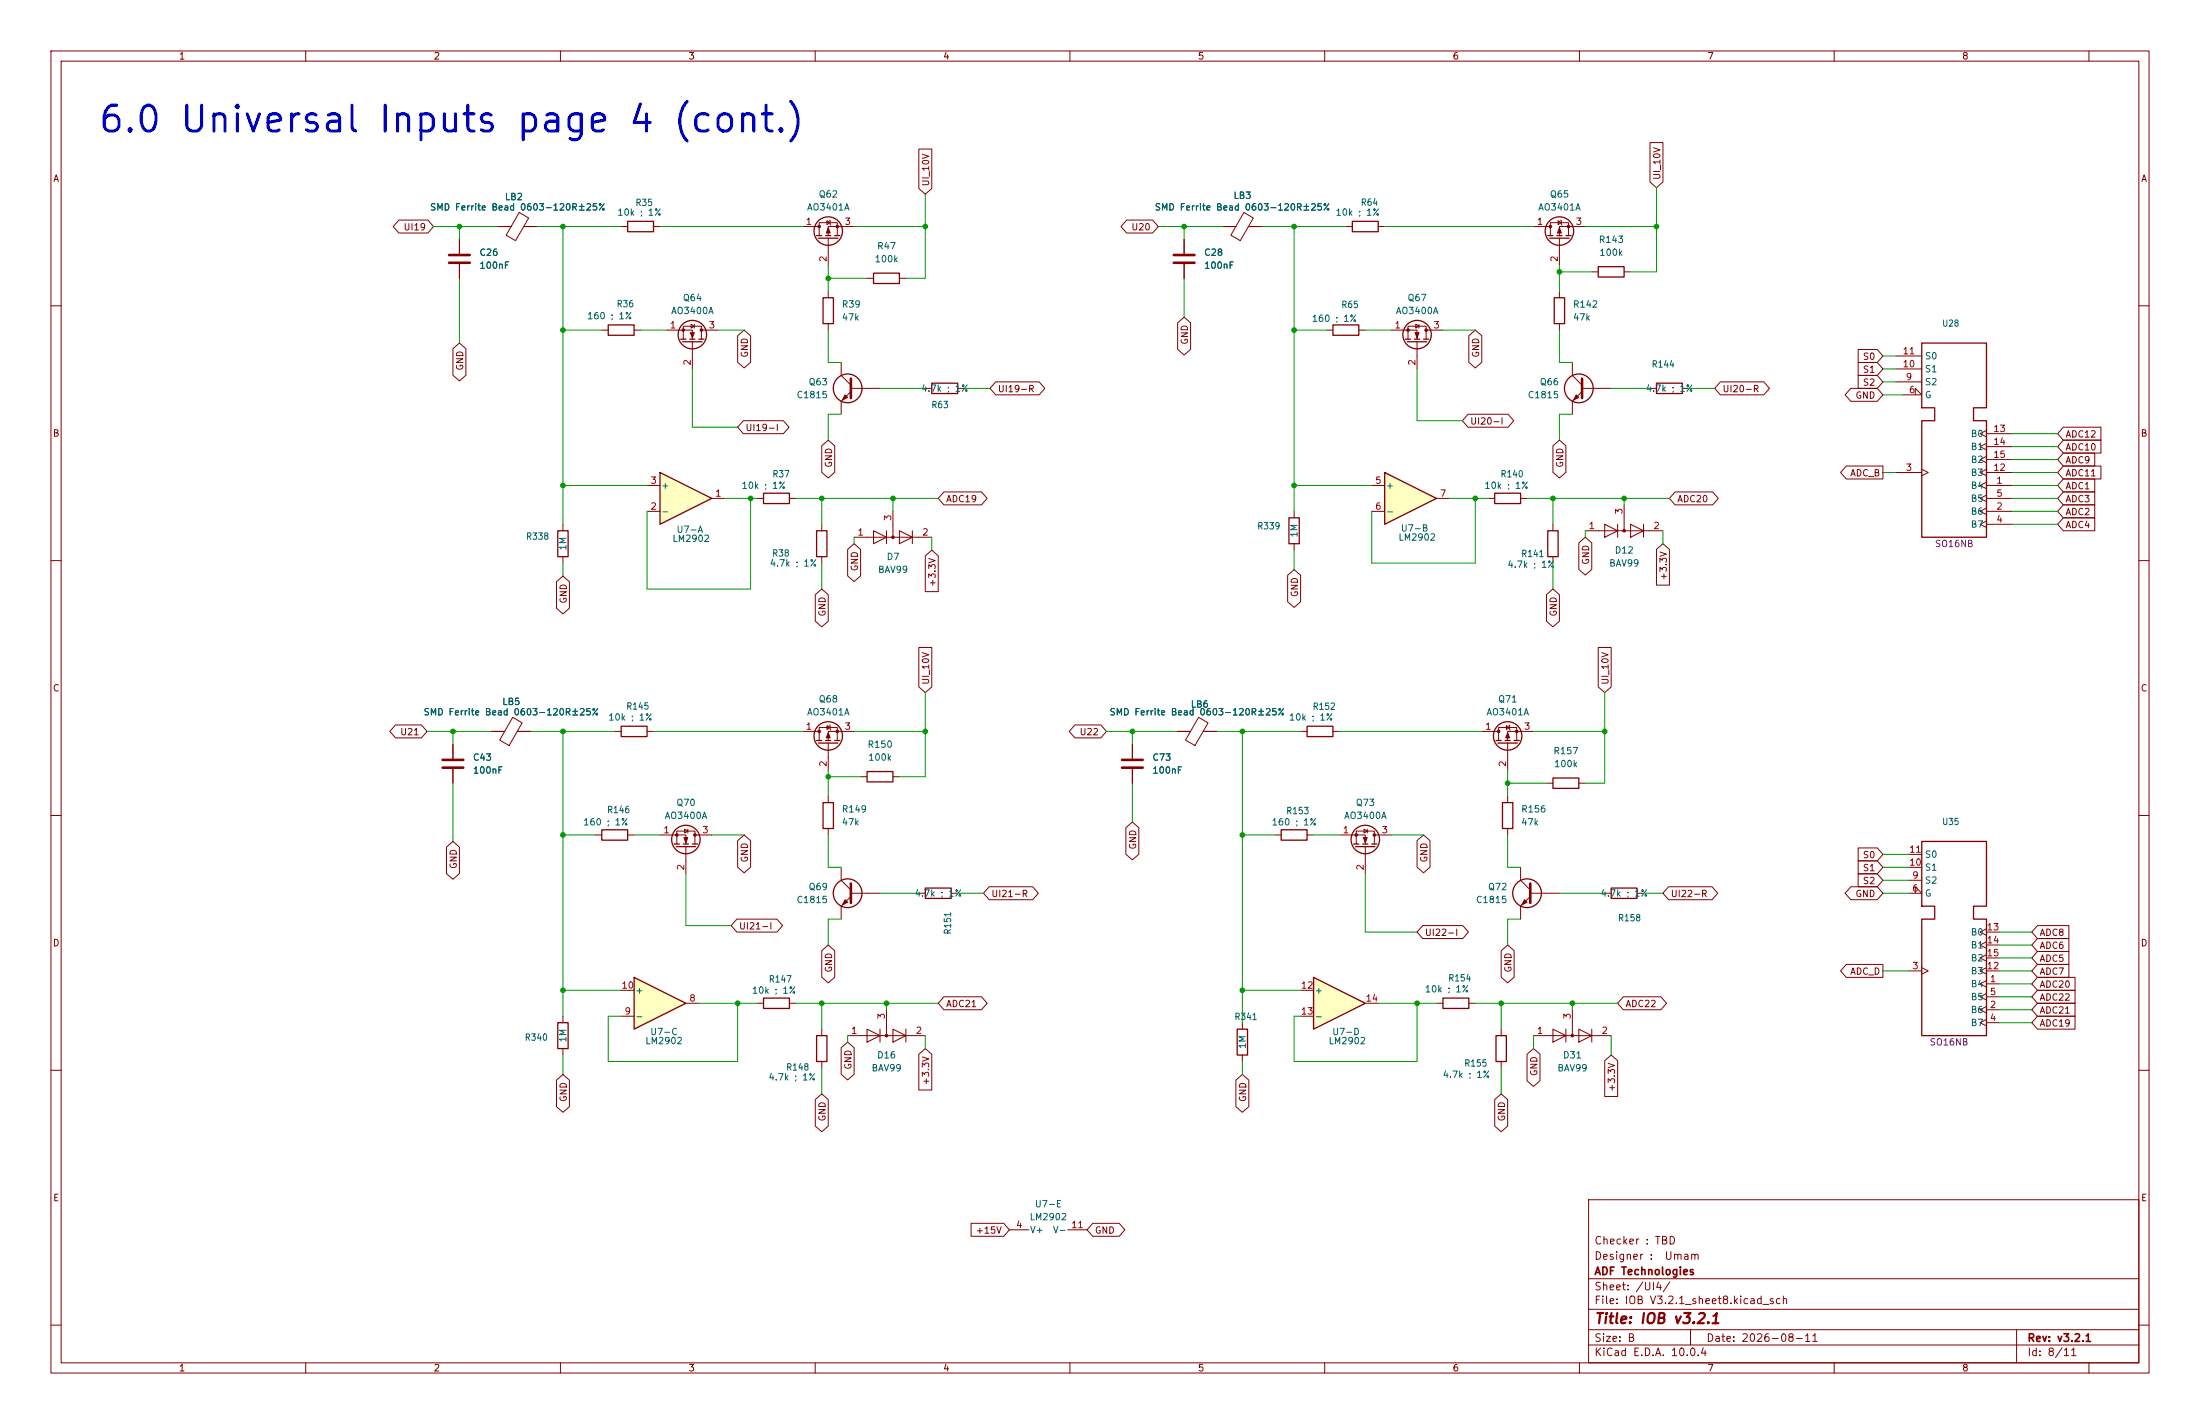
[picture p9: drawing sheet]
<svg xmlns="http://www.w3.org/2000/svg" width="432mm" height="279mm" viewBox="0 0 432 279" stroke-linecap="round" stroke-linejoin="round" font-family="sans-serif">
<g fill="none" stroke="#840000" stroke-width=".2">
<path d="M10 10h411.8v259.4h-411.8zM12 12h407.8v255.4h-407.8zM60 10v2M110 10v2M160 10v2M210 10v2M260 10v2M310 10v2M360 10v2M410 10v2M10 60h2M419.8 60h2"/>
<path d="M10 110h2M419.8 110h2M10 160h2M120.6 143.5h1.3M127 143.5h1.3M419.8 160h2M10 210h2M419.8 210h2M311.8 235.4h108v32h-108zM10 260h2M311.8 256.9h108M311.8 250.9h108"/>
<path d="M419.8 260h2M60 267.4v2M110 267.4v2M160 267.4v2M210 267.4v2M260 267.4v2M310 267.4v2M311.8 263.9h108M311.8 260.9h108M331.8 260.9v3M360 267.4v2M395.8 260.9v6.5"/>
<path d="M410 267.4v2"/>
</g>
<path d="M121.9 142.5h5.1v2h-5.1z" fill="none" stroke="#840000" stroke-width=".25"/>
<path d="M124.5 191.8l10.1 5.1-10.1 5z" fill="#ffffc2"/>
<g fill="none" stroke="#840000" stroke-width=".25">
<path d="M123.2 43.4h5.1v2.1h-5.1zM160.3 46.2h1M160.7 46.7h3.8M161.5 58.4h2.1v5.1h-2.1zM162.1 46.2h1M163.8 46.2h1M171.4 53.6h5.1v2h-5.1zM303.8 46.2h1M304.2 46.7h3.8M305.1 58.4h2v5.1h-2zM305.6 46.2h1M307.3 46.2h1.1"/>
<path d="M313.7 52.3h5.1v2.1h-5.1zM119.4 63.8h5.1v2h-5.1zM133.6 66.5h1M134 67.1h3.8M135.4 66.5h1M137.2 66.5h1M182.9 75.2h5.1v2h-5.1zM325.1 75.2h5.1v2h-5.1zM149.9 96.8h5v2h-5zM109.5 104.1h2v5.1h-2zM160.3 104.1h2v5.1h-2zM160.3 145.3h1"/>
<path d="M160.7 145.8h3.8M161.5 157.5h2.1v5.1h-2.1zM162.1 145.3h1M163.8 145.3h1M170.2 151.4h5.1v2h-5.1zM181.6 174.2h5.1v2.1h-5.1zM251.5 162.8h5v2h-5zM124.5 191.8l10.1 5.1-10.1 5zM149.9 195.8h5v2.1h-5zM109.5 200.7h2v5h-2zM160.3 203.2h2v5.1h-2z"/>
<circle cx="162.6" cy="45.3" r="2.79"/>
<circle cx="306.1" cy="45.3" r="2.79"/>
<circle cx="135.9" cy="65.7" r="2.79"/>
<circle cx="166.4" cy="76.2" r="2.82"/>
<circle cx="309.9" cy="76.2" r="2.82"/>
<circle cx="162.6" cy="144.4" r="2.79"/>
<circle cx="166.4" cy="175.3" r="2.82"/>
</g>
<g fill="none" stroke="#840000" stroke-width=".2">
<path d="M90.2 47v2.8M90.2 51.8v2.8M97.8 44.5h2.5M101.9 41.7l1.9 1.1-2.6 4.4-1.9-1zM102.8 44.5h2.6M121.9 44.5h1.3M128.3 44.5h1.2M157.5 44.5h3.3M160.8 46.2v-2.5h3.5v2.5M162.3 43.3l.6 .4-.6 .4zM162.6 46.7v5.4M162.6 57.2v1.2"/>
<path d="M162.8 43.2l.3 1M167.6 44.5h-5v1.7M170.2 54.6h1.2M176.5 54.6h1.3M301 44.5h3.3M304.3 46.2v-2.5h3.5v2.5M305.8 43.3l.7 .4-.7 .4zM306.1 46.7v5.4M306.1 57.2v1.2M306.3 43.2l.3 1M311.1 44.5h-5v1.7M312.4 53.3h1.3"/>
<path d="M318.8 53.3h1.2M118.1 64.8h1.3M124.5 64.8h1.2M130.8 64.8h5.1v1.7M134.1 66.5v-2.5h3.6v2.5M135.6 63.6l.7 .4-.7 .4zM135.9 67.1v5.3M136.3 63.6v.8M137.7 64.8h3.3M162.6 63.5v1.3M165.1 71.1v2.6l1.9 1.9M167 76.2h5.7"/>
<path d="M167 76.8l-1.9 1.9v2.6M181.6 76.2h1.3M188 76.2h1.2M306.1 63.5v1.3M308.6 71.1v2.6l1.9 1.9M310.5 76.2h5.7M310.5 76.8l-1.9 1.9v2.6M323.8 76.2h1.3M330.2 76.2h1.3M148.6 97.8h1.3M154.9 97.8h1.3M110.5 102.9v1.2"/>
<path d="M110.5 109.2v1.3M161.3 102.9v1.2M161.3 109.2v1.3M96.5 143.5h2.6M100.6 140.7l1.9 1.1-2.6 4.5-1.8-1.1zM101.5 143.5h2.6M157.5 143.5h3.3M160.8 145.3v-2.6h3.5v2.6M162.3 142.4l.6 .3-.6 .4zM162.6 145.8v5.3M162.6 156.2v1.3M162.8 142.2l.3 1.1"/>
<path d="M167.6 143.5h-5v1.8M168.9 152.4h1.3M175.3 152.4h1.2M162.6 162.6v1.2M165.1 170.2v2.5l1.9 1.9M167 175.3h5.7M167 175.9l-1.9 1.9v2.5M180.3 175.3h1.3M186.7 175.3h1.3M250.2 163.8h1.3M256.5 163.8h1.3M110.5 199.4v1.3"/>
<path d="M121.9 199.4h2.6M121.9 194.3h2.6M134.6 196.9h2.6M148.6 196.9h1.3M154.9 196.9h1.3M174 198.1v5.1M110.5 205.7v1.3M161.3 201.9v1.3M161.3 208.3v1.3M166.4 203.2h15.2M170.2 201.9l2.5 1.3-2.5 1.3zM172.7 201.9v2.6"/>
<path d="M175.3 201.9l2.5 1.3-2.5 1.3zM177.8 201.9v2.6"/>
</g>
<g fill="#840000" stroke="#840000" stroke-width=".2">
<path d="M162.6 44.7l.3 1h-.7z"/>
<path d="M165.9 176.5l.5 .5-1 .5z"/>
<path d="M135.5 65.3h.8l-.4 1z"/>
<path d="M165.9 77.5l.5 .5-1 .5z"/>
<path d="M309.4 77.5l.5 .5-1 .5z"/>
<path d="M162.6 143.8l.3 1h-.7z"/>
<path d="M306.1 44.7l.4 1h-.8z"/>
<circle cx="160.8" cy="44.4" r=".25"/>
<circle cx="164.3" cy="44.4" r=".25"/>
<circle cx="137.7" cy="64.8" r=".25"/>
<circle cx="134.1" cy="64.8" r=".25"/>
<circle cx="174" cy="203.2" r=".25"/>
<circle cx="160.8" cy="143.5" r=".25"/>
<circle cx="164.3" cy="143.5" r=".25"/>
<circle cx="304.3" cy="44.4" r=".25"/>
<circle cx="307.8" cy="44.4" r=".25"/>
</g>
<path d="M88.1 50h4.1M88.1 51.6h4.1M167 74.3v3.8M310.5 74.3v3.8M167 173.4v3.8" fill="none" stroke="#840000" stroke-width=".51"/>
<path d="M129.5 92.7l10.2 5.1-10.2 5.1z" fill="#ffffc2"/>
<g fill="none" stroke="#840000" stroke-width=".25">
<path d="M377.2 67.3h12.7v12.7h-2.6v2.6h2.6v22.8h-12.7v-22.8h2.5v-2.6h-2.5zM129.5 92.7l10.2 5.1-10.2 5.1zM256.5 142.5h5.1v2h-5.1zM118.1 162.8h5.1v2h-5.1zM132.3 165.6h1M132.7 166.1h3.8M134.1 165.6h1M135.9 165.6h1M283.2 195.8h5.1v2.1h-5.1z"/>
<circle cx="134.6" cy="164.7" r="2.79"/>
</g>
<g fill="none" stroke="#840000" stroke-width=".2">
<path d="M372.1 74.9h5.1M372.1 72.4h5.1M372.1 69.9h5.1M373.4 77.5h3.8l-1.3-1.3v1.3M127 95.3h2.5M139.7 97.8h2.5M318.8 99.1v5M372.1 92.7h5.1M377.2 92.1l1.3 .6-1.3 .6M389.9 94.6l-1.3 .7 1.3 .6M389.9 99.7l-1.3 .6 1.3 .7M389.9 97.2l-1.3 .6 1.3 .6"/>
<path d="M389.9 92.1l-1.3 .6 1.3 .6M389.9 84.5l-1.3 .6 1.3 .6M389.9 87l-1.3 .6 1.3 .7M389.9 89.5l-1.3 .7 1.3 .6M389.9 97.8h5.1M389.9 95.3h5.1M389.9 92.7h5.1M389.9 85.1h5.1M389.9 87.6h5.1M389.9 90.2h5.1M127 100.3h2.5M167.6 105.4h15.3"/>
<path d="M171.4 104.1l2.6 1.3-2.6 1.3zM174 104.1v2.6M175.3 100.3v5.1M176.5 104.1l2.6 1.3-2.6 1.3zM179.1 104.1v2.6M311.1 104.1h15.3M315 102.9l2.5 1.2-2.5 1.3zM317.5 102.9v2.5M320 102.9l2.6 1.2-2.6 1.3zM322.6 102.9v2.5M389.9 102.2l-1.3 .7 1.3 .6M389.9 100.3h5.1"/>
<path d="M389.9 102.9h5.1M88.9 146.1v2.7M88.9 150.9v2.8M222.2 146.1v2.7M222.2 150.9v2.8M231.1 143.5h2.6M235.3 140.7l1.8 1.1-2.6 4.5-1.8-1.1zM236.2 143.5h2.6M255.3 143.5h1.2M261.6 143.5h1.3M116.8 163.8h1.3M123.2 163.8h1.3"/>
<path d="M129.5 163.8h5.1v1.8M132.8 165.6v-2.5h3.6v2.5M134.4 162.7l.6 .4-.6 .3zM134.6 166.1v5.4M135 162.7v.7M136.4 163.8h3.3M281.9 196.9h1.3M288.3 196.9h1.3M198.1 241.3h3.8M209.5 241.3h3.9"/>
</g>
<g fill="#840000" stroke="#840000" stroke-width=".2">
<path d="M134.2 164.3h.8l-.4 1.1z"/>
<circle cx="136.4" cy="163.8" r=".25"/>
<circle cx="132.8" cy="163.8" r=".25"/>
<circle cx="175.3" cy="105.4" r=".25"/>
<circle cx="318.8" cy="104.1" r=".25"/>
</g>
<path d="M86.9 149.1h4M86.9 150.6h4M220.2 149.1h4.1M220.2 150.6h4.1" fill="none" stroke="#840000" stroke-width=".51"/>
<path d="M257.8 191.8l10.2 5.1-10.2 5z" fill="#ffffc2"/>
<g fill="none" stroke="#840000" stroke-width=".25">
<path d="M265.4 43.4h5.1v2.1h-5.1zM261.6 63.8h5.1v2h-5.1zM275.8 66.5h1.1M276.2 67.1h3.8M277.6 66.5h1M279.4 66.5h1M293.4 96.8h5v2h-5zM253 101.6h2v5.1h-2zM303.8 104.1h2v5.1h-2zM265.7 165.6h1M266.1 166.1h3.8M267.5 165.6h1"/>
<path d="M269.2 165.6h1.1M257.8 191.8l10.2 5.1-10.2 5zM242.8 201.9h2.1v5.1h-2.1zM293.6 203.2h2.1v5.1h-2.1z"/>
<circle cx="278.1" cy="65.7" r="2.79"/>
<circle cx="268" cy="164.7" r="2.79"/>
</g>
<g fill="none" stroke="#840000" stroke-width=".2">
<path d="M240 44.5h2.6M244.1 41.7l1.9 1.1-2.6 4.4-1.8-1zM245.1 44.5h2.5M264.2 44.5h1.2M270.5 44.5h1.3M260.3 64.8h1.3M266.7 64.8h1.3M273 64.8h5.1v1.7M276.4 66.5v-2.5h3.5v2.5M277.9 63.6l.6 .4-.6 .4zM278.1 67.1v5.3M278.5 63.6v.8"/>
<path d="M279.9 64.8h3.3M292.1 97.8h1.3M298.4 97.8h1.3M254 100.3v1.3M254 106.7v1.3M304.8 102.9v1.2M304.8 109.2v1.3M262.9 163.8h5.1v1.8M266.2 165.6v-2.5h3.5v2.5M267.7 162.7l.7 .4-.7 .3zM268 166.1v5.4M268.4 162.7v.7"/>
<path d="M269.7 163.8h3.3M255.3 194.3h2.5M255.3 199.4h2.5M268 196.9h2.5M243.8 200.7v1.2M243.8 207v1.3M294.6 201.9v1.3M294.6 208.3v1.3"/>
</g>
<g fill="#840000" stroke="#840000" stroke-width=".2">
<path d="M267.6 164.3h.8l-.4 1.1z"/>
<path d="M277.7 65.3h.8l-.4 1z"/>
<circle cx="269.7" cy="163.8" r=".25"/>
<circle cx="266.2" cy="163.8" r=".25"/>
<circle cx="279.9" cy="64.8" r=".25"/>
<circle cx="276.4" cy="64.8" r=".25"/>
</g>
<path d="M271.8 92.7l10.1 5.1-10.1 5.1z" fill="#ffffc2"/>
<g fill="none" stroke="#840000" stroke-width=".25">
<path d="M271.8 92.7l10.1 5.1-10.1 5.1zM293.6 145.3h1M294 145.8h3.8M294.9 157.5h2v5.1h-2zM295.4 145.3h1M297.2 145.3h1M304.8 152.7h5.1v2h-5.1zM316.2 174.2h5.1v2.1h-5.1zM377.2 165.1h12.7v12.7h-2.6v2.5h2.6v22.9h-12.7v-22.9h2.5v-2.5h-2.5z"/>
<circle cx="295.9" cy="144.4" r="2.79"/>
<circle cx="299.7" cy="175.3" r="2.82"/>
</g>
<g fill="none" stroke="#840000" stroke-width=".2">
<path d="M180.3 29.2h2.6v7.8l-1.3 1.1-1.3-1.1zM323.8 28h2.6v7.7l-1.3 1.1-1.3-1.1zM78.3 43.2h5.7l1.1 1.3-1.1 1.2h-5.7l-1.1-1.2zM90.2 47v2.8M90.2 51.8v2.8M97.8 44.5h2.5M102.9 44.5h2.5M221.1 43.2h5.1l1.1 1.3-1.1 1.2h-5.1l-1.1-1.2zM232.4 47v2.8M232.4 51.8v2.8M240 44.5h2.6M245.1 44.5h2.5"/>
<path d="M88.9 68.4l1.3-1.1 1.2 1.1v5.2l-1.2 1.1-1.3-1.1zM144.8 65.9l1.2-1.1 1.3 1.1v5.2l-1.3 1.1-1.2-1.1zM195.4 74.9h8.6l1.1 1.3-1.1 1.3h-8.6l-1.1-1.3zM231.1 63.3l1.3-1.1 1.3 1.1v5.2l-1.3 1.2-1.3-1.2zM288.3 65.9l1.3-1.1 1.2 1.1v5.2l-1.2 1.1-1.3-1.1zM337.7 74.9h8.5l1.1 1.3-1.1 1.3h-8.5l-1.2-1.3zM363.3 76.2h5.2l1.1 1.3-1.1 1.2h-5.2l-1.2-1.2zM364.7 68.6h3.8l1.1 1.3-1.1 1.2h-3.8zM364.7 71.1h3.8l1.1 1.3-1.1 1.3h-3.8zM364.7 73.7h3.8l1.1 1.2-1.1 1.3h-3.8zM145.9 82.5h7.9l1.1 1.3-1.1 1.3h-7.9l-1.1-1.3zM161.3 87.5l1.3-1.1 1.2 1.1v5.2l-1.2 1.1-1.3-1.1z"/>
<path d="M185.3 96.5h7.3l1.2 1.3-1.2 1.3h-7.3l-1.2-1.3zM269.2 95.3h2.6M281.9 97.8h2.6M288.1 81.3h7.9l1.1 1.3-1.1 1.2h-7.9l-1.1-1.2zM304.8 87.5l1.3-1.1 1.2 1.1v5.2l-1.2 1.1-1.3-1.1zM328.8 96.5h7.4l1.1 1.3-1.1 1.3h-7.4l-1.1-1.3zM362.4 91.4h7.2v2.6h-7.2l-1.1-1.3zM405 88.9h6.1v2.5h-6.1l-1.1-1.2zM405 91.4h7.4v2.6h-7.4l-1.1-1.3zM405 86.4h7.4v2.5h-7.4l-1.1-1.3zM405 94h6.1v2.5h-6.1l-1.1-1.2zM405 96.5h6.1v2.6h-6.1l-1.1-1.3z"/>
<path d="M405 99.1h6.1v2.5h-6.1l-1.1-1.3zM405 83.8h7.4v2.6h-7.4l-1.1-1.3zM109.2 114.1l1.3-1.1 1.3 1.1v5.2l-1.3 1.2-1.3-1.2zM160 116.7l1.3-1.1 1.3 1.1v5.2l-1.3 1.1-1.3-1.1zM166.4 107.8l1.2-1.1 1.3 1.1v5.2l-1.3 1.1-1.2-1.1zM181.6 109.1l1.3-1.1 1.3 1.1v7h-2.6zM252.7 112.9l1.3-1.1 1.3 1.1v5.2l-1.3 1.1-1.3-1.1zM269.2 100.3h2.6M303.5 116.7l1.3-1.1 1.3 1.1v5.2l-1.3 1.1-1.3-1.1zM309.9 106.5l1.2-1.1 1.3 1.1v5.2l-1.3 1.1-1.2-1.1zM325.1 107.8l1.3-1.1 1.3 1.1v7h-2.6zM405 101.6h6.1v2.5h-6.1l-1.1-1.2z"/>
<path d="M180.3 127h2.6v7.8l-1.3 1.1-1.3-1.1zM313.7 127h2.5v7.8l-1.2 1.1-1.3-1.1zM77.6 142.2h5.1l1.1 1.3-1.1 1.3h-5.1l-1.1-1.3zM88.9 146.1v2.7M88.9 150.9v2.8M96.5 143.5h2.6M101.6 143.5h2.5M211 142.2h5.1l1.1 1.3-1.1 1.3h-5.1l-1.1-1.3zM222.2 146.1v2.7M222.2 150.9v2.8M231.1 143.5h2.6M236.2 143.5h2.6"/>
<path d="M290.8 143.5h3.3M294.1 145.3v-2.6h3.6v2.6M295.7 142.4l.6 .3-.6 .4zM295.9 145.8v5.3M295.9 156.2v1.3M296.2 142.2l.2 1.1M301 143.5h-5.1v1.8M303.5 153.7h1.3M309.9 153.7h1.2M87.6 166.2l1.3-1.1 1.3 1.1v5.2l-1.3 1.1-1.3-1.1zM144.8 164.9l1.2-1.1 1.3 1.1v5.2l-1.3 1.2-1.2-1.2zM194.2 174h8.5l1.1 1.3-1.1 1.2h-8.5l-1.2-1.2z"/>
<path d="M221 162.4l1.2-1.1 1.3 1.1v5.2l-1.3 1.1-1.2-1.1zM278.1 164.9l1.3-1.1 1.3 1.1v5.2l-1.3 1.2-1.3-1.2zM295.9 162.6v1.2M298.4 170.2v2.5l2 1.9M300.4 175.3h5.7M300.4 175.9l-2 1.9v2.5M315 175.3h1.2M321.3 175.3h1.3M327.5 174h8.5l1.1 1.3-1.1 1.2h-8.5l-1.1-1.2zM363.3 174h5.2l1.1 1.3-1.1 1.2h-5.2l-1.2-1.2zM364.7 168.9h3.8l1.1 1.3-1.1 1.3h-3.8zM364.7 171.4h3.8l1.1 1.3-1.1 1.3h-3.8z"/>
<path d="M364.7 166.4h3.8l1.1 1.2-1.1 1.3h-3.8zM374.6 175.3h2.6l-1.3-1.3v1.3M374.6 172.7h2.6M374.6 170.2h2.6M374.6 167.6h2.6M144.6 180.3h7.9l1.1 1.3-1.1 1.3h-7.9l-1.1-1.3zM161.3 186.5l1.3-1.1 1.2 1.1v5.2l-1.2 1.1-1.3-1.1zM185.3 195.6h7.3l1.2 1.3-1.2 1.2h-7.3l-1.2-1.2zM279.2 181.6h7.9l1.1 1.3-1.1 1.3h-7.9l-1.1-1.3zM294.6 186.5l1.3-1.1 1.3 1.1v5.2l-1.3 1.1-1.3-1.1zM308.6 198.1v5.1M318.6 195.6h7.4l1.1 1.3-1.1 1.2h-7.4l-1.1-1.2z"/>
<path d="M362.4 189.2h7.2v2.6h-7.2l-1.1-1.3zM374.6 190.5h2.6M377.2 189.9l1.3 .6-1.3 .6M389.9 192.4l-1.3 .6 1.3 .7M389.9 197.5l-1.3 .6 1.3 .7M389.9 194.9l-1.3 .7 1.3 .6M389.9 189.9l-1.3 .6 1.3 .6M389.9 182.2l-1.3 .7 1.3 .6M389.9 184.8l-1.3 .6 1.3 .7M389.9 187.3l-1.3 .7 1.3 .6M389.9 193h2.5M389.9 198.1h2.5"/>
<path d="M389.9 190.5h2.5M389.9 195.6h2.5M389.9 182.9h2.5M389.9 185.4h2.5M389.9 188h2.5M399.9 199.4h7.4v2.5h-7.4l-1.1-1.2zM399.9 196.8h7.4v2.6h-7.4l-1.1-1.3zM399.9 194.3h7.4v2.6h-7.4l-1.1-1.3zM399.9 191.8h7.4v2.5h-7.4l-1.1-1.3zM399.9 181.6h6.2v2.6h-6.2l-1.1-1.3zM399.9 186.7h6.2v2.5h-6.2l-1.1-1.2zM399.9 189.2h6.2v2.6h-6.2l-1.1-1.3z"/>
<path d="M399.9 184.1h6.2v2.6h-6.2l-1.1-1.3zM109.2 211.9l1.3-1.1 1.3 1.1v5.2l-1.3 1.1-1.3-1.1zM160 215.7l1.3-1.1 1.3 1.1v5.2l-1.3 1.2-1.3-1.2zM165.1 205.6l1.3-1.1 1.2 1.1v5.2l-1.2 1.1-1.3-1.1zM180.3 206.9l1.3-1.2 1.3 1.2v7h-2.6zM242.6 211.9l1.2-1.1 1.3 1.1v5.2l-1.3 1.1-1.2-1.1zM293.4 215.7l1.2-1.1 1.3 1.1v5.2l-1.3 1.2-1.2-1.2zM299.7 206.9l1.3-1.2 1.3 1.2v5.2l-1.3 1.1-1.3-1.1zM301 203.2h15.2M304.8 201.9l2.5 1.3-2.5 1.3zM307.3 201.9v2.6M309.9 201.9l2.5 1.3-2.5 1.3z"/>
<path d="M312.4 201.9v2.6M315 208.1l1.2-1.1 1.3 1.1v7h-2.5zM389.9 200l-1.3 .7 1.3 .6M389.9 200.7h2.5M190.6 240h6.4l1.1 1.3-1.1 1.3h-6.4zM214.5 240h5.2l1.1 1.3-1.1 1.3h-5.2l-1.1-1.3z"/>
</g>
<path d="M230.4 50h4M230.4 51.6h4M300.4 173.4v3.8" fill="none" stroke="#840000" stroke-width=".51"/>
<g fill="#840000" stroke="#840000" stroke-width=".2">
<path d="M299.2 176.5l.5 .5-1 .5z"/>
<path d="M295.9 143.8l.4 1h-.8z"/>
<circle cx="308.6" cy="203.2" r=".25"/>
<circle cx="294.1" cy="143.5" r=".25"/>
<circle cx="297.7" cy="143.5" r=".25"/>
</g>
<g fill="none" stroke="#009600" stroke-width=".2">
<path d="M181.6 38.1v16.5h-3.8M325.1 36.8v16.5h-5.1M85.1 44.5h12.7M90.2 44.5v2.5M90.2 54.6v12.7M105.4 44.5h16.5M110.5 44.5v58.4M129.5 44.5h28M162.6 54.6h7.6M162.6 52.1v5.1M167.6 44.5h14M227.3 44.5h12.7"/>
<path d="M232.4 44.5v2.5M232.4 54.6v7.6M247.6 44.5h16.6M254 44.5v55.8M271.8 44.5h29.2M306.1 52.1v5.1M306.1 53.3h6.3M311.1 44.5h14M110.5 64.8h7.6M125.7 64.8h5.1M135.9 72.4v11.4h8.9M141 64.8h5"/>
<path d="M162.6 64.8v6.3h2.5M172.7 76.2h8.9M189.2 76.2h5.1M254 64.8h6.3M268 64.8h5M278.1 72.4v10.2h8.9M283.2 64.8h6.4M306.1 64.8v6.3h2.5M316.2 76.2h7.6M331.5 76.2h5M369.6 72.4h2.5M369.6 74.9h2.5"/>
<path d="M369.6 77.5h3.8M369.6 69.9h2.5M110.5 95.3h16.5M142.2 97.8h6.4M147.3 97.8v17.8h-20.3v-15.3M156.2 97.8h27.9M161.3 97.8v5.1M165.1 81.3h-2.5v5.1M175.3 97.8v2.5M254 95.3h15.2M284.5 97.8h7.6M289.6 97.8v12.7h-20.4v-10.2"/>
<path d="M299.7 97.8h28M304.8 97.8v5.1M308.6 81.3h-2.5v5.1M318.8 97.8v1.3M369.6 92.7h2.5M395 97.8h8.9M395 95.3h8.9M395 92.7h8.9M395 90.2h8.9M395 85.1h8.9M395 87.6h8.9M110.5 110.5v2.5"/>
<path d="M161.3 110.5v5.1M167.6 105.4v1.3M182.9 105.4v2.6M254 108v3.8M304.8 110.5v5.1M311.1 104.1v1.3M326.4 104.1v2.6M395 102.9h8.9M395 100.3h8.9M181.6 135.9v16.5h-5.1M315 135.9v17.8h-3.9M83.8 143.5h12.7"/>
<path d="M88.9 143.5v2.6M88.9 153.7v11.4M104.1 143.5h16.5M110.5 143.5v55.9M128.3 143.5h29.2M162.6 151.1v5.1M162.6 152.4h6.3M167.6 143.5h14M217.2 143.5h13.9M222.2 143.5v2.6M222.2 153.7v7.6M238.8 143.5h16.5"/>
<path d="M243.8 143.5v57.2M262.9 143.5h27.9M295.9 153.7h7.6M295.9 151.1v5.1M301 143.5h14M110.5 163.8h6.3M124.5 163.8h5M134.6 171.5v10.1h8.9M139.7 163.8h6.3M162.6 163.8v6.4h2.5M172.7 175.3h7.6M188 175.3h5"/>
<path d="M243.8 163.8h6.4M257.8 163.8h5.1M268 171.5v11.4h10.1M273 163.8h6.4M295.9 163.8v6.4h2.5M306.1 175.3h8.9M322.6 175.3h3.8M369.6 175.3h5M369.6 170.2h5M369.6 172.7h5M369.6 167.6h5M110.5 194.3h11.4"/>
<path d="M137.2 196.9h11.4M144.8 196.9v11.4h-25.4v-8.9h2.5M156.2 196.9h27.9M161.3 196.9v5M165.1 180.3h-2.5v5.1M174 196.9v1.2M243.8 194.3h11.5M270.5 196.9h11.4M278.1 196.9v11.4h-24.1v-8.9h1.3M289.6 196.9h27.9M294.6 196.9v5M298.4 180.3h-2.5v5.1"/>
<path d="M308.6 196.9v1.2M369.6 190.5h5M392.4 182.9h6.4M392.4 195.6h6.4M392.4 185.4h6.4M392.4 193h6.4M392.4 190.5h6.4M392.4 188h6.4M392.4 198.1h6.4M110.5 207v3.8M161.3 209.6v5M166.4 203.2v1.3"/>
<path d="M181.6 203.2v2.5M243.8 208.3v2.5M294.6 209.6v5M301 203.2v2.5M316.2 203.2v3.8M392.4 200.7h6.4"/>
</g>
<g fill="#009600" stroke="#009600" stroke-width=".2">
<circle cx="110.5" cy="44.5" r=".46"/>
<circle cx="110.5" cy="64.8" r=".46"/>
<circle cx="90.2" cy="44.5" r=".46"/>
<circle cx="88.9" cy="143.5" r=".46"/>
<circle cx="144.8" cy="196.9" r=".46"/>
<circle cx="110.5" cy="143.5" r=".46"/>
<circle cx="110.5" cy="163.8" r=".46"/>
<circle cx="110.5" cy="194.3" r=".46"/>
<circle cx="162.6" cy="152.4" r=".46"/>
<circle cx="174" cy="196.9" r=".46"/>
<circle cx="161.3" cy="196.9" r=".46"/>
<circle cx="181.6" cy="143.5" r=".46"/>
<circle cx="161.3" cy="97.8" r=".46"/>
<circle cx="147.3" cy="97.8" r=".46"/>
<circle cx="110.5" cy="95.3" r=".46"/>
<circle cx="162.6" cy="54.6" r=".46"/>
<circle cx="175.3" cy="97.8" r=".46"/>
<circle cx="181.6" cy="44.5" r=".46"/>
<circle cx="318.8" cy="97.8" r=".46"/>
<circle cx="304.8" cy="97.8" r=".46"/>
<circle cx="325.1" cy="44.5" r=".46"/>
<circle cx="222.2" cy="143.5" r=".46"/>
<circle cx="243.8" cy="143.5" r=".46"/>
<circle cx="243.8" cy="163.8" r=".46"/>
<circle cx="243.8" cy="194.3" r=".46"/>
<circle cx="278.1" cy="196.9" r=".46"/>
<circle cx="254" cy="44.5" r=".46"/>
<circle cx="306.1" cy="53.3" r=".46"/>
<circle cx="254" cy="95.3" r=".46"/>
<circle cx="254" cy="64.8" r=".46"/>
<circle cx="289.6" cy="97.8" r=".46"/>
<circle cx="232.4" cy="44.5" r=".46"/>
<circle cx="315" cy="143.5" r=".46"/>
<circle cx="294.6" cy="196.9" r=".46"/>
<circle cx="308.6" cy="196.9" r=".46"/>
<circle cx="295.9" cy="153.7" r=".46"/>
</g>
<text font-size="5.1" fill="#0000c2" x="19" y="27.3">6.0 Universal Inputs page 4 (cont.)</text>
<text font-size="2" fill="#840000" x="312.8" y="260.2">Title: IOB v3.2.1</text>
<g font-size="1.5" fill="#840000">
<text x="312.8" y="244.5">Checker : TBD</text>
<text x="312.8" y="250.5">ADF Technologies</text>
<text x="312.8" y="247.5">Designer :</text>
<text x="326.6" y="247.5">Umam</text>
<text x="312.8" y="256.2">File: IOB V3.2.1_sheet8.kicad_sch</text>
<text x="312.8" y="253.5">Sheet: /UI4/</text>
<text x="312.8" y="263.6">Size: B</text>
<text x="334.8" y="263.6">Date: 2026-08-11</text>
<text x="397.8" y="263.6">Rev: v3.2.1</text>
<text x="312.8" y="266.4">KiCad E.D.A. 10.0.4</text>
<text x="397.8" y="266.4">Id: 8/11</text>
</g>
<g font-size="1.3" fill="#840000">
<text x="35" y="12">1</text>
<text x="85" y="12">2</text>
<text x="135" y="12">3</text>
<text x="185" y="12">4</text>
<text x="235" y="12">5</text>
<text x="285" y="12">6</text>
<text x="335" y="12">7</text>
<text x="385" y="12">8</text>
<text x="10.3" y="36">A</text>
<text x="326.2" y="35.4" transform="rotate(-90 326.2 35.4)">UI_10V</text>
<text x="420.1" y="36">A</text>
<text x="182.7" y="36.7" transform="rotate(-90 182.7 36.7)">UI_10V</text>
<text x="79.1" y="45.5">UI19</text>
<text x="221.9" y="45.5">U20</text>
<text x="147.1" y="70.3" transform="rotate(-90 147.1 70.3)">GND</text>
<text x="233.5" y="67.7" transform="rotate(-90 233.5 67.7)">GND</text>
<text x="290.6" y="70.3" transform="rotate(-90 290.6 70.3)">GND</text>
<text x="365.5" y="70.9">S0</text>
<text x="91.2" y="72.8" transform="rotate(-90 91.2 72.8)">GND</text>
<text x="195.7" y="77.3">UI19-R</text>
<text x="338" y="77.3">UI20-R</text>
<text x="365.5" y="73.5">S1</text>
<text x="365.5" y="76">S2</text>
<text x="288.4" y="83.6">UI20-I</text>
<text x="364.1" y="78.5">GND</text>
<text x="10.3" y="86">B</text>
<text x="146.2" y="84.9">UI19-I</text>
<text x="405.3" y="88.7">ADC10</text>
<text x="405.3" y="86.2">ADC12</text>
<text x="420.1" y="86">B</text>
<text x="163.6" y="91.9" transform="rotate(-90 163.6 91.9)">GND</text>
<text x="307.1" y="91.9" transform="rotate(-90 307.1 91.9)">GND</text>
<text x="363" y="93.8">ADC_B</text>
<text x="405.3" y="91.2">ADC9</text>
<text x="405.3" y="93.8">ADC11</text>
<text x="185.6" y="98.9">ADC19</text>
<text x="329.1" y="98.9">ADC20</text>
<text x="405.3" y="96.3">ADC1</text>
<text x="405.3" y="98.9">ADC3</text>
<text x="405.3" y="101.4">ADC2</text>
<text x="405.3" y="103.9">ADC4</text>
<text x="168.7" y="112.2" transform="rotate(-90 168.7 112.2)">GND</text>
<text x="312.2" y="110.9" transform="rotate(-90 312.2 110.9)">GND</text>
<text x="327.5" y="114" transform="rotate(-90 327.5 114)">+3.3V</text>
<text x="111.6" y="118.5" transform="rotate(-90 111.6 118.5)">GND</text>
<text x="183.9" y="115.3" transform="rotate(-90 183.9 115.3)">+3.3V</text>
<text x="255.1" y="117.3" transform="rotate(-90 255.1 117.3)">GND</text>
<text x="162.4" y="121.1" transform="rotate(-90 162.4 121.1)">GND</text>
<text x="305.9" y="121.1" transform="rotate(-90 305.9 121.1)">GND</text>
<text x="10.3" y="136">C</text>
<text x="182.7" y="134.5" transform="rotate(-90 182.7 134.5)">UI_10V</text>
<text x="316" y="134.5" transform="rotate(-90 316 134.5)">UI_10V</text>
<text x="420.1" y="136">C</text>
<text x="78.4" y="144.6">U21</text>
<text x="211.8" y="144.6">U22</text>
<text x="223.3" y="166.8" transform="rotate(-90 223.3 166.8)">GND</text>
<text x="90" y="170.6" transform="rotate(-90 90 170.6)">GND</text>
<text x="147.1" y="169.3" transform="rotate(-90 147.1 169.3)">GND</text>
<text x="280.5" y="169.3" transform="rotate(-90 280.5 169.3)">GND</text>
<text x="365.5" y="171.2">S1</text>
<text x="365.5" y="173.8">S2</text>
<text x="365.5" y="168.7">S0</text>
<text x="194.5" y="176.3">UI21-R</text>
<text x="327.8" y="176.3">UI22-R</text>
<text x="364.1" y="176.3">GND</text>
<text x="10.3" y="186">D</text>
<text x="144.9" y="182.7">UI21-I</text>
<text x="279.6" y="183.9">UI22-I</text>
<text x="400.2" y="183.9">ADC8</text>
<text x="420.1" y="186">D</text>
<text x="163.6" y="190.9" transform="rotate(-90 163.6 190.9)">GND</text>
<text x="297" y="190.9" transform="rotate(-90 297 190.9)">GND</text>
<text x="363" y="191.6">ADC_D</text>
<text x="400.2" y="189">ADC5</text>
<text x="400.2" y="191.6">ADC7</text>
<text x="400.2" y="186.5">ADC6</text>
<text x="185.6" y="197.9">ADC21</text>
<text x="318.9" y="197.9">ADC22</text>
<text x="400.2" y="196.6">ADC22</text>
<text x="400.2" y="194.1">ADC20</text>
<text x="400.2" y="201.7">ADC19</text>
<text x="400.2" y="199.2">ADC21</text>
<text x="167.4" y="210" transform="rotate(-90 167.4 210)">GND</text>
<text x="182.7" y="213.1" transform="rotate(-90 182.7 213.1)">+3.3V</text>
<text x="302.1" y="211.2" transform="rotate(-90 302.1 211.2)">GND</text>
<text x="317.3" y="214.3" transform="rotate(-90 317.3 214.3)">+3.3V</text>
<text x="111.6" y="216.3" transform="rotate(-90 111.6 216.3)">GND</text>
<text x="162.4" y="220.1" transform="rotate(-90 162.4 220.1)">GND</text>
<text x="244.9" y="216.3" transform="rotate(-90 244.9 216.3)">GND</text>
<text x="295.7" y="220.1" transform="rotate(-90 295.7 220.1)">GND</text>
<text x="10.3" y="236">E</text>
<text x="420.1" y="236">E</text>
<text x="191.4" y="242.4">+15V</text>
<text x="214.8" y="242.4">GND</text>
<text x="35" y="269.4">1</text>
<text x="85" y="269.4">2</text>
<text x="135" y="269.4">3</text>
<text x="185" y="269.4">4</text>
<text x="235" y="269.4">5</text>
<text x="285" y="269.4">6</text>
<text x="335" y="269.4">7</text>
<text x="385" y="269.4">8</text>
</g>
<g font-size="1.3" fill="#006464">
<text x="84.3" y="41.6">SMD Ferrite Bead 0603-120R±25%</text>
<text x="99" y="39.6">LB2</text>
<text x="124.6" y="40.7">R35</text>
<text x="158.3" y="41.6">AO3401A</text>
<text x="160.6" y="39.1">Q62</text>
<text x="226.5" y="41.6">SMD Ferrite Bead 0603-120R±25%</text>
<text x="242" y="39.3">LB3</text>
<text x="267" y="40.7">R64</text>
<text x="301.8" y="41.6">AO3401A</text>
<text x="304.1" y="39.1">Q65</text>
<text x="121.1" y="42.6">10k ; 1%</text>
<text x="262" y="42.6">10k ; 1%</text>
<text x="313.7" y="48">R143</text>
<text x="94" y="53">100nF</text>
<text x="94" y="50.5">C26</text>
<text x="171.6" y="51.8">100k</text>
<text x="172" y="49.2">R47</text>
<text x="236.2" y="53">100nF</text>
<text x="236.2" y="50.5">C28</text>
<text x="313.8" y="50.5">100k</text>
<text x="133.9" y="59.4">Q64</text>
<text x="276.2" y="59.4">Q67</text>
<text x="115.1" y="62.9">160 ; 1%</text>
<text x="120.9" y="60.6">R36</text>
<text x="131.6" y="61.9">AO3400A</text>
<text x="165.1" y="63.2">47k</text>
<text x="165.1" y="60.7">R39</text>
<text x="257.4" y="63.5">160 ; 1%</text>
<text x="263.2" y="60.7">R65</text>
<text x="273.9" y="61.9">AO3400A</text>
<text x="308.6" y="60.7">R142</text>
<text x="308.6" y="63.2">47k</text>
<text x="377.7" y="70.8">S0</text>
<text x="158.6" y="75.9">Q63</text>
<text x="180.7" y="77.2">4.7k ; 1%</text>
<text x="302.1" y="75.9">Q66</text>
<text x="322.9" y="77.2">4.7k ; 1%</text>
<text x="324.1" y="72.4">R144</text>
<text x="377.7" y="75.9">S2</text>
<text x="377.7" y="73.4">S1</text>
<text x="156.2" y="78.4">C1815</text>
<text x="182.7" y="80.4">R63</text>
<text x="299.7" y="78.4">C1815</text>
<text x="377.7" y="78.4">G</text>
<text x="386.7" y="86.1">B0</text>
<text x="386.7" y="88.6">B1</text>
<text x="151.5" y="94">R37</text>
<text x="294.4" y="94">R140</text>
<text x="386.7" y="93.7">B3</text>
<text x="386.7" y="91.1">B2</text>
<text x="129.7" y="101.3">-</text>
<text x="129.7" y="96.2">+</text>
<text x="145.4" y="96.2">10k ; 1%</text>
<text x="271.9" y="96.2">+</text>
<text x="271.9" y="101.3">-</text>
<text x="291.2" y="96.2">10k ; 1%</text>
<text x="386.7" y="96.2">B4</text>
<text x="386.7" y="101.3">B6</text>
<text x="386.7" y="98.8">B5</text>
<text x="103.1" y="106.2">R338</text>
<text x="131.9" y="106.6">LM2902</text>
<text x="132.7" y="104.9">U7-A</text>
<text x="246.7" y="104.2">R339</text>
<text x="255" y="105.6" transform="rotate(-90 255 105.6)">1M</text>
<text x="274.4" y="106.4">LM2902</text>
<text x="274.8" y="104.6">U7-B</text>
<text x="386.7" y="103.8">B7</text>
<text x="111.5" y="108.1" transform="rotate(-90 111.5 108.1)">1M</text>
<text x="151" y="111.5">4.7k ; 1%</text>
<text x="151.5" y="109.5">R38</text>
<text x="172.2" y="112.7">BAV99</text>
<text x="173.9" y="110.2">D7</text>
<text x="295.8" y="111.7">4.7k ; 1%</text>
<text x="298.5" y="109.6">R141</text>
<text x="315.7" y="111.5">BAV99</text>
<text x="316.8" y="108.9">D12</text>
<text x="83" y="140.7">SMD Ferrite Bead 0603-120R±25%</text>
<text x="98.5" y="138.6">LB5</text>
<text x="119.3" y="141.7">10k ; 1%</text>
<text x="122.8" y="139.5">R145</text>
<text x="158.3" y="140.7">AO3401A</text>
<text x="160.6" y="138.1">Q68</text>
<text x="217.6" y="140.7">SMD Ferrite Bead 0603-120R±25%</text>
<text x="233.6" y="139.1">LB6</text>
<text x="252.9" y="141.7">10k ; 1%</text>
<text x="257.5" y="139.6">R152</text>
<text x="291.6" y="140.7">AO3401A</text>
<text x="293.9" y="138.1">Q71</text>
<text x="92.7" y="149.6">C43</text>
<text x="170.2" y="147">R150</text>
<text x="170.3" y="149.6">100k</text>
<text x="226.1" y="149.6">C73</text>
<text x="304.8" y="148.3">R157</text>
<text x="92.7" y="152.1">100nF</text>
<text x="226.1" y="152.1">100nF</text>
<text x="304.9" y="150.8">100k</text>
<text x="119" y="159.9">R146</text>
<text x="130.3" y="161">AO3400A</text>
<text x="132.6" y="158.5">Q70</text>
<text x="165.1" y="159.7">R149</text>
<text x="252.3" y="160.1">R153</text>
<text x="263.7" y="161">AO3400A</text>
<text x="266" y="158.5">Q73</text>
<text x="298.5" y="159.7">R156</text>
<text x="114.4" y="162.3">160 ; 1%</text>
<text x="165.1" y="162.3">47k</text>
<text x="249.5" y="162.3">160 ; 1%</text>
<text x="298.5" y="162.3">47k</text>
<text x="377.7" y="173.7">S2</text>
<text x="377.7" y="171.2">S1</text>
<text x="377.7" y="168.6">S0</text>
<text x="156.2" y="177.5">C1815</text>
<text x="158.6" y="175">Q69</text>
<text x="179.4" y="176.2">4.7k ; 1%</text>
<text x="289.6" y="177.5">C1815</text>
<text x="291.9" y="175">Q72</text>
<text x="314" y="176.2">4.7k ; 1%</text>
<text x="377.7" y="176.2">G</text>
<text x="187" y="183.5" transform="rotate(-90 187 183.5)">R151</text>
<text x="317.5" y="181.1">R158</text>
<text x="386.7" y="183.9">B0</text>
<text x="386.7" y="191.5">B3</text>
<text x="386.7" y="186.4">B1</text>
<text x="386.7" y="188.9">B2</text>
<text x="124.6" y="195.3">+</text>
<text x="147.5" y="195.3">10k ; 1%</text>
<text x="150.8" y="193.1">R147</text>
<text x="257.9" y="195.3">+</text>
<text x="279.5" y="195">10k ; 1%</text>
<text x="284.1" y="192.9">R154</text>
<text x="386.7" y="194">B4</text>
<text x="386.7" y="196.6">B5</text>
<text x="124.6" y="200.4">-</text>
<text x="127.5" y="203.4">U7-C</text>
<text x="242.2" y="200.4">R341</text>
<text x="257.9" y="200.4">-</text>
<text x="261.4" y="203.4">U7-D</text>
<text x="386.7" y="199.1">B6</text>
<text x="386.7" y="201.6">B7</text>
<text x="102.9" y="204.5">R340</text>
<text x="111.5" y="204.6" transform="rotate(-90 111.5 204.6)">1M</text>
<text x="126.5" y="205.2">LM2902</text>
<text x="172" y="208">D16</text>
<text x="244.8" y="205.9" transform="rotate(-90 244.8 205.9)">1M</text>
<text x="260.7" y="205.2">LM2902</text>
<text x="287.3" y="209.6">R155</text>
<text x="306.7" y="208">D31</text>
<text x="150.7" y="212.3">4.7k ; 1%</text>
<text x="154.2" y="210.3">R148</text>
<text x="171" y="210.5">BAV99</text>
<text x="283.1" y="211.8">4.7k ; 1%</text>
<text x="305.6" y="210.5">BAV99</text>
<text x="202" y="239.7">LM2902</text>
<text x="203" y="237.2">U7-E</text>
<text x="202.1" y="242.3">V+</text>
<text x="206.6" y="242.3">V-</text>
</g>
<g font-size="1.3" fill="#a90000">
<text x="158" y="44.4">1</text>
<text x="165.7" y="44.4">3</text>
<text x="301.6" y="44.4">1</text>
<text x="309.2" y="44.4">3</text>
<text x="162.5" y="51.5" transform="rotate(-90 162.5 51.5)">2</text>
<text x="306" y="51.5" transform="rotate(-90 306 51.5)">2</text>
<text x="131.4" y="64.7">1</text>
<text x="139" y="64.7">3</text>
<text x="273.6" y="64.7">1</text>
<text x="281.2" y="64.7">3</text>
<text x="135.9" y="71.8" transform="rotate(-90 135.9 71.8)">2</text>
<text x="278.1" y="71.8" transform="rotate(-90 278.1 71.8)">2</text>
<text x="373.3" y="69.8">11</text>
<text x="373.3" y="72.4">10</text>
<text x="373.9" y="74.9">9</text>
<text x="374.6" y="77.4">6</text>
<text x="391.1" y="85.1">13</text>
<text x="391.1" y="87.6">14</text>
<text x="127.6" y="95.2">3</text>
<text x="269.8" y="95.2">5</text>
<text x="373.9" y="92.7">3</text>
<text x="391.1" y="92.7">12</text>
<text x="391.1" y="90.1">15</text>
<text x="391.7" y="95.2">1</text>
<text x="127.6" y="100.3">2</text>
<text x="140.3" y="97.8">1</text>
<text x="269.8" y="100.3">6</text>
<text x="282.5" y="97.8">7</text>
<text x="318.7" y="101" transform="rotate(-90 318.7 101)">3</text>
<text x="391.7" y="100.3">2</text>
<text x="391.7" y="97.8">5</text>
<text x="168.2" y="105.4">1</text>
<text x="175.2" y="102.3" transform="rotate(-90 175.2 102.3)">3</text>
<text x="180.9" y="105.4">2</text>
<text x="311.7" y="104.1">1</text>
<text x="324.4" y="104.1">2</text>
<text x="391.7" y="102.8">4</text>
<text x="158" y="143.5">1</text>
<text x="165.7" y="143.5">3</text>
<text x="291.4" y="143.5">1</text>
<text x="299" y="143.5">3</text>
<text x="162.5" y="150.6" transform="rotate(-90 162.5 150.6)">2</text>
<text x="295.9" y="150.6" transform="rotate(-90 295.9 150.6)">2</text>
<text x="130.1" y="163.8">1</text>
<text x="137.7" y="163.8">3</text>
<text x="263.5" y="163.8">1</text>
<text x="271.1" y="163.8">3</text>
<text x="374.6" y="167.6">11</text>
<text x="134.6" y="170.9" transform="rotate(-90 134.6 170.9)">2</text>
<text x="267.9" y="170.9" transform="rotate(-90 267.9 170.9)">2</text>
<text x="374.6" y="170.2">10</text>
<text x="375.2" y="172.7">9</text>
<text x="375.2" y="175.2">6</text>
<text x="389.8" y="182.9">13</text>
<text x="389.8" y="185.4">14</text>
<text x="375.2" y="190.5">3</text>
<text x="389.8" y="190.5">12</text>
<text x="389.8" y="187.9">15</text>
<text x="121.9" y="194.3">10</text>
<text x="135.2" y="196.8">8</text>
<text x="255.2" y="194.3">12</text>
<text x="267.9" y="196.8">14</text>
<text x="390.5" y="193">1</text>
<text x="390.5" y="195.6">5</text>
<text x="122.5" y="199.4">9</text>
<text x="166.9" y="203.2">1</text>
<text x="174" y="200.1" transform="rotate(-90 174 200.1)">3</text>
<text x="179.6" y="203.2">2</text>
<text x="255.2" y="199.4">13</text>
<text x="301.6" y="203.2">1</text>
<text x="308.6" y="200.1" transform="rotate(-90 308.6 200.1)">3</text>
<text x="314.3" y="203.2">2</text>
<text x="390.5" y="198.1">2</text>
<text x="390.5" y="200.6">4</text>
<text x="199.3" y="241.3">4</text>
<text x="210.1" y="241.3">11</text>
</g>
<g font-size="1.3" fill="#840084">
<text x="379.7" y="107.7">SO16NB</text>
<text x="378.6" y="205.4">SO16NB</text>
</g>
<g font-size="1.2" fill="#006464">
<text x="381.1" y="64.4">U28</text>
<text x="381.1" y="162.2">U35</text>
</g>
</svg>
